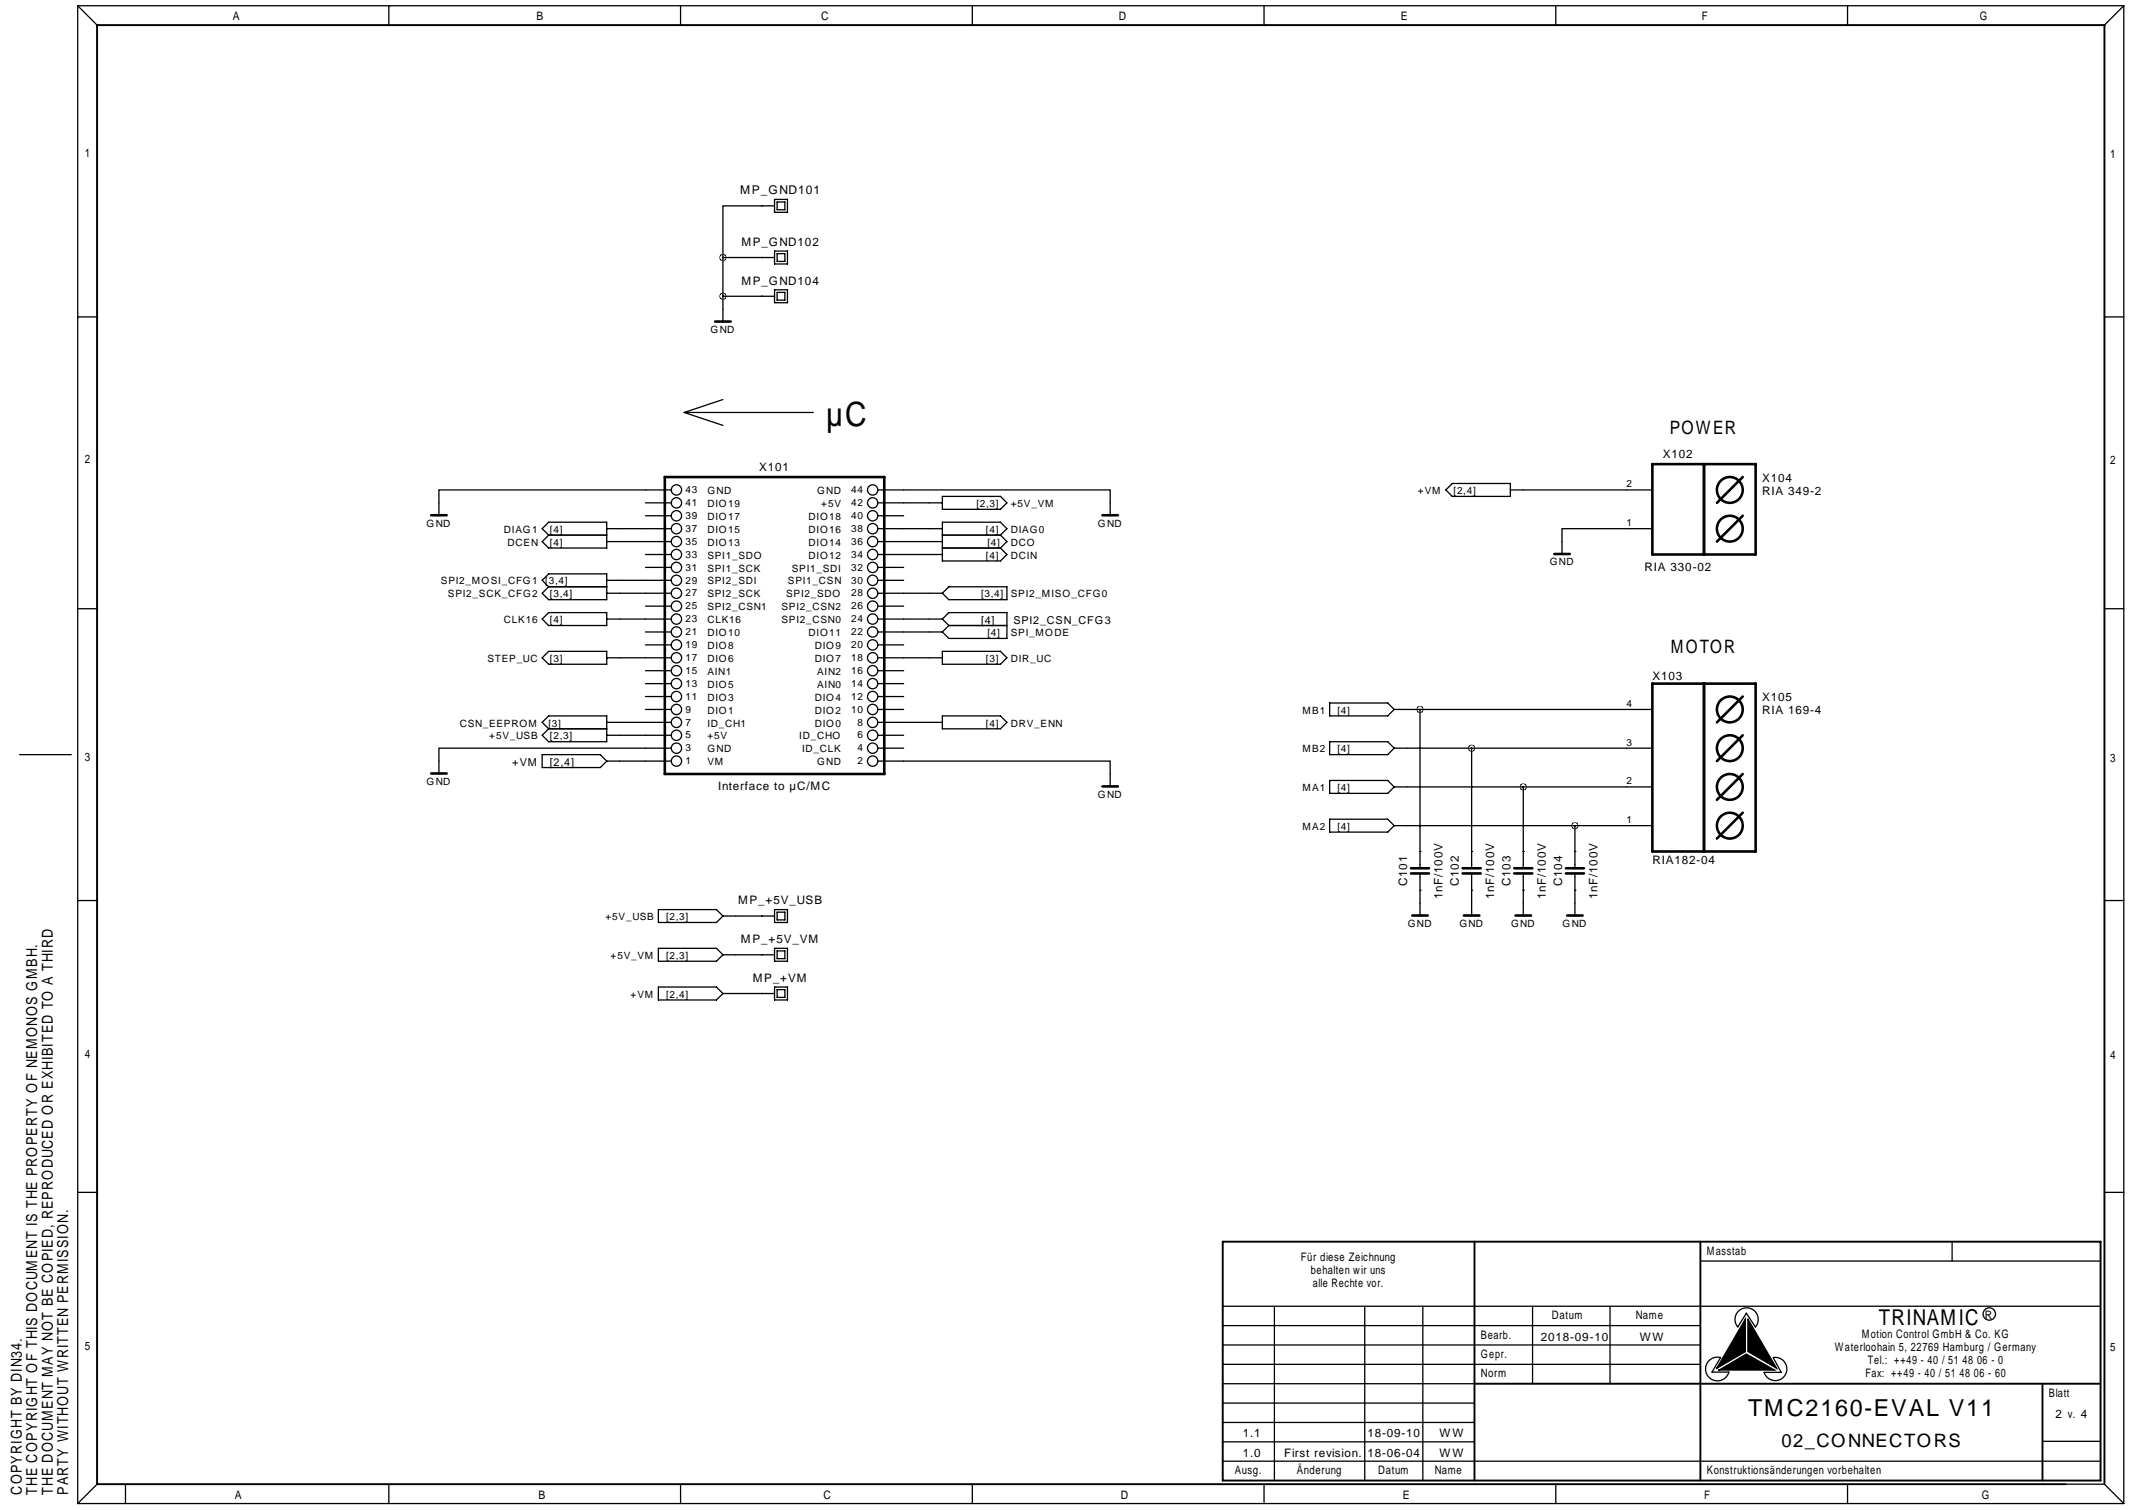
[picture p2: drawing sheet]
<svg xmlns="http://www.w3.org/2000/svg" width="419mm" height="297mm" viewBox="0 0 419 297" stroke-linecap="round" stroke-linejoin="round" font-family="sans-serif">
<g fill="none" stroke="#000" stroke-width=".25">
<path d="M15.3 1.1h402.6M15.3 1.1v294.7M15.3 1.1l3.8 3.8M76.5 1.1v3.8M133.9 1.1v3.8M191.3 1.1v3.8M248.7 1.1v3.8M306.1 1.1v3.8M363.5 1.1v3.8M417.9 1.1l-3.8 3.8M417.9 1.1v294.7M152.4 39.2h2.5v2.6h-2.5z"/>
<path d="M152.9 39.7h1.5v1.6h-1.5zM142.2 50.7h10.2M142.2 58.3h10.2M142.2 50.7v12.7M149.9 50.7h.1M149.9 58.3h.1M149.9 40.5h.1M149.9 40.5h-7.7v10.2M149.9 40.5h2.5M152.4 49.4h2.5v2.5h-2.5zM152.4 57h2.5v2.5h-2.5zM152.9 49.9h1.5v1.5h-1.5z"/>
<path d="M152.9 57.5h1.5v1.5h-1.5zM15.3 62.3h3.8M142.2 78.6l-7.6 2.5M414.1 62.3h3.8M127 98.9h5.1M132.1 96.4h-45.7v5.1M134.6 81.1l7.6 2.6M134.6 81.1h25.4M172.7 96.4h45.7v5.1M172.7 98.9h12.7M185.4 97.6h11.4l1.3 1.3-1.3 1.3h-11.4zM285.8 95.1h11.4v2.5h-11.4l-1.3-1.2z"/>
<path d="M297.2 96.4h27.9M337.8 91.3h5.1M15.3 119.7h3.8M106.7 104l1.2-1.3h11.5v5.1h-11.5l-1.2-1.3 1.2-1.2zM106.7 114.2l1.2-1.3h11.5v5.1h-11.5l-1.2-1.3 1.2-1.3zM107.9 105.3h11.5M107.9 115.4h11.5M119.4 116.7h12.7M119.4 114.2h12.7M119.4 106.5h12.7M119.4 104h12.7M127 119.2h5.1"/>
<path d="M127 111.6h5.1M127 109.1h5.1M127 101.5h5.1M172.7 119.2h5.1M172.7 116.7h12.7M172.7 114.2h5.1M172.7 111.6h5.1M172.7 109.1h12.7M172.7 106.5h12.7M172.7 104h12.7M172.7 101.5h5.1M185.4 105.3h11.4"/>
<path d="M185.4 116.7l1.3-1.3h11.4v2.6h-11.4zM185.4 107.8h11.4M196.8 105.3l1.3-1.3-1.3-1.3h-11.4v7.6h11.4l1.3-1.2-1.3-1.3M196.8 105.3l1.3 1.2-1.3 1.3M325.1 104h-17.8v5.1M414.1 119.7h3.8M106.7 121.8l1.2-1.3h11.5v2.5h-11.5zM106.7 129.4l1.2-1.3h11.5v2.6h-11.5zM119.4 129.4h12.7M119.4 121.8h12.7M127 139.6h5.1M127 137h5.1"/>
<path d="M127 134.5h5.1M127 131.9h5.1M127 126.9h5.1M127 124.3h5.1M172.7 139.6h5.1M172.7 137h5.1M172.7 134.5h5.1M172.7 131.9h5.1M172.7 129.4h12.7M172.7 126.9h5.1M172.7 124.3h12.7M172.7 121.8h12.7"/>
<path d="M185.4 128.1h11.4l1.3 1.3-1.3 1.3h-11.4zM185.4 121.8l1.3-1.3h11.4v5.1h-11.4l-1.3-1.3M185.4 121.8l1.3 1.2M186.7 123h11.4M186.7 123l-1.3 1.3M261.6 138.3h11.4l1.3 1.3-1.3 1.2h-11.4zM274.3 139.6h50.8M279.4 139.6v31.2M337.8 134.5h5.1M3.9 148.4h10.1M106.7 148.4h11.4l1.3 1.3-1.3 1.3h-11.4zM106.7 142.1l1.2-1.3h11.5v5.1h-11.5l-1.2-1.3 1.2-1.2z"/>
<path d="M107.9 143.4h11.5M119.4 149.7h12.7M119.4 144.6h12.7M119.4 142.1h12.7M132.1 147.2h-45.7v5.1M172.7 149.7h45.7v5.1M172.7 147.2h5.1M172.7 144.6h5.1M172.7 142.1h12.7M185.4 140.8h11.4l1.3 1.3-1.3 1.3h-11.4zM261.6 145.9h11.4l1.3 1.3-1.3 1.2h-11.4zM261.6 153.5h11.4l1.3 1.3-1.3 1.3h-11.4z"/>
<path d="M274.3 147.2h50.8M274.3 154.8h50.8M289.6 147.2v23.6M299.7 154.8v16M15.3 177.2h3.8M129.5 178.9h11.5l1.2 1.3-1.2 1.3h-11.5zM152.4 178.9h2.5v2.6h-2.5zM152.9 179.4h1.5v1.6h-1.5zM261.6 161.1h11.4l1.3 1.3-1.3 1.3h-11.4zM274.3 162.4h50.8M279.4 175.1h.1M279.4 167.5h.1"/>
<path d="M279.4 171.8v8.4M289.6 175.1h.1M289.6 167.5h.1M289.6 171.8v8.4M299.7 175.1h.1M299.7 167.5h.1M299.7 171.8v8.4M309.9 175.1h.1M309.9 167.5h.1M309.9 162.4v8.4M309.9 171.8v8.4M414.1 177.2h3.8"/>
<path d="M129.5 186.5h11.5l1.2 1.3-1.2 1.3h-11.5zM129.5 194.2h11.5l1.2 1.2-1.2 1.3h-11.5zM142.2 180.2h10.2M142.2 187.8h10.2M142.2 195.4h10.2M149.9 180.2h.1M149.9 187.8h.1M149.9 195.4h.1M152.4 186.5h2.5v2.6h-2.5zM152.4 194.2h2.5v2.5h-2.5zM152.9 187.1h1.5v1.5h-1.5zM152.9 194.7h1.5v1.5h-1.5z"/>
<path d="M15.3 234.6h3.8M414.1 234.6h3.8M240.6 257h172.7M250.7 257v34.2M268.5 257v34.2M280 257v34.2M301.5 257v15.2M316.8 257v15.2M334.6 248.1h78.7M384.1 244.3v3.8M240.6 260.8h94M240.6 264.6h94"/>
<path d="M240.6 268.4h94M240.6 272.2h49.5M240.6 276h49.5M240.6 279.8h49.5M338.5 267.1l-1.6 2.8h3.3M338.6 267.1a2.34 2.34 0 0 0-2.9 1.6 2.34 2.34 0 0 0 1.6 2.9 2.34 2.34 0 0 0 2.9-1.7M345.4 261l-1.8-2.7-1.7 2.7a2.29 2.29 0 0 1 .2-3.1 2.29 2.29 0 0 1 3.1 0 2.29 2.29 0 0 1 .2 3.1M348.9 267a2.29 2.29 0 0 1 2.6 1.8 2.29 2.29 0 0 1-1.6 2.7 2.29 2.29 0 0 1-2.8-1.5h3.4l-1.6-2.9M15.3 295.8h402.6M19.1 292l-3.8 3.8M24.7 292v3.8M76.5 292v3.8"/>
<path d="M133.9 292v3.8M191.3 292v3.8M240.6 283.6h49.5M240.6 287.4h172.7M248.7 292v3.5M306.1 292v3.8M363.5 292v3.8M401.9 283.5h11.4M406.4 292h7.7l3.8 3.8"/>
<circle cx="133.1" cy="98.9" r="1.02"/>
<circle cx="133.1" cy="96.4" r="1.02"/>
<circle cx="171.7" cy="98.9" r="1.02"/>
<circle cx="171.7" cy="96.4" r="1.02"/>
<circle cx="133.1" cy="106.5" r="1.02"/>
<circle cx="133.1" cy="101.5" r="1.02"/>
<circle cx="133.1" cy="114.2" r="1.02"/>
<circle cx="133.1" cy="104" r="1.02"/>
<circle cx="133.1" cy="116.7" r="1.02"/>
<circle cx="133.1" cy="119.2" r="1.02"/>
<circle cx="133.1" cy="111.6" r="1.02"/>
<circle cx="133.1" cy="109.1" r="1.02"/>
<circle cx="171.7" cy="106.5" r="1.02"/>
<circle cx="171.7" cy="114.2" r="1.02"/>
<circle cx="171.7" cy="116.7" r="1.02"/>
<circle cx="171.7" cy="101.5" r="1.02"/>
<circle cx="171.7" cy="104" r="1.02"/>
<circle cx="171.7" cy="119.2" r="1.02"/>
<circle cx="171.7" cy="109.1" r="1.02"/>
<circle cx="171.7" cy="111.6" r="1.02"/>
<circle cx="133.1" cy="139.6" r="1.02"/>
<circle cx="133.1" cy="124.3" r="1.02"/>
<circle cx="133.1" cy="137" r="1.02"/>
<circle cx="133.1" cy="126.9" r="1.02"/>
<circle cx="133.1" cy="131.9" r="1.02"/>
<circle cx="133.1" cy="121.8" r="1.02"/>
<circle cx="133.1" cy="134.5" r="1.02"/>
<circle cx="133.1" cy="129.4" r="1.02"/>
<circle cx="171.7" cy="124.3" r="1.02"/>
<circle cx="171.7" cy="139.6" r="1.02"/>
<circle cx="171.7" cy="137" r="1.02"/>
<circle cx="171.7" cy="126.9" r="1.02"/>
<circle cx="171.7" cy="131.9" r="1.02"/>
<circle cx="171.7" cy="134.5" r="1.02"/>
<circle cx="171.7" cy="121.8" r="1.02"/>
<circle cx="171.7" cy="129.4" r="1.02"/>
<circle cx="133.1" cy="144.6" r="1.02"/>
<circle cx="133.1" cy="149.7" r="1.02"/>
<circle cx="133.1" cy="147.2" r="1.02"/>
<circle cx="133.1" cy="142.1" r="1.02"/>
<circle cx="171.7" cy="149.7" r="1.02"/>
<circle cx="171.7" cy="144.6" r="1.02"/>
<circle cx="171.7" cy="147.2" r="1.02"/>
<circle cx="171.7" cy="142.1" r="1.02"/>
<circle cx="391.4" cy="258.5" r="1.22"/>
</g>
<path d="M240.6 244.3h172.7v46.9h-172.7zM290.1 244.3v46.9M334.6 244.3v46.9M290.1 272.2h123.2M401.9 272.2v19M406.5 292h-387.4v-287.1h395v287.1" fill="none" stroke="#000" stroke-width=".38"/>
<g fill="none" stroke="#000" stroke-width=".51">
<path d="M140.7 63.3h3.1M130.8 93.8h43.2v58.5h-43.2zM325.1 91.3h20.3v17.8h-20.3zM335.3 91.3v17.8M342.9 93.8l-5.1 5.1M84.8 101.4h3.1M216.9 101.4h3.1M305.8 109h3.1M342.9 101.5l-5.1 5M325.1 134.5h20.3v33h-20.3zM335.3 134.5v33M342.9 137l-5.1 5.1"/>
<path d="M84.8 152.2h3.1M216.9 154.7h3.1M342.9 144.6l-5.1 5.1M342.9 152.3l-5.1 5M342.9 159.9l-5.1 5.1M277.6 171.8h3.6M277.6 170.8h3.6M287.8 171.8h3.5M287.8 170.8h3.5M297.9 171.8h3.6M297.9 170.8h3.6M308.1 171.8h3.6"/>
<path d="M308.1 170.8h3.6M277.9 180.1h3M288 180.1h3.1M298.2 180.1h3M308.4 180.1h3"/>
<circle cx="340.4" cy="96.4" r="2.54"/>
<circle cx="340.4" cy="104" r="2.54"/>
<circle cx="340.4" cy="139.6" r="2.54"/>
<circle cx="340.4" cy="147.2" r="2.54"/>
<circle cx="340.4" cy="154.8" r="2.54"/>
<circle cx="340.4" cy="162.4" r="2.54"/>
</g>
<path d="M343.9 259.5l5.7 9.6-5.7-3.3zM343.4 259.5v6.4l-5.6 3.2zM338.2 269.5l5.4-3.1 5.5 3.1z" fill="#000" stroke="#000" stroke-width=".25"/>
<path d="M142.2 58.3a.05 .05 0 0 0 .1 0 .05 .05 0 0 0-.1 0zM309.8 162.4a.05 .05 0 0 0 .1 0 .05 .05 0 0 0-.1 0zM299.7 154.8a.05 .05 0 0 0 .1 0 .05 .05 0 0 0-.1 0zM289.5 147.2a.05 .05 0 0 0 .1 0 .05 .05 0 0 0-.1 0zM142.2 50.7a.05 .05 0 0 0 .1 0 .05 .05 0 0 0-.1 0z" fill="#000" stroke="#000" stroke-width="1.3"/>
<text font-size="6.6" x="162.6" y="83.9">µC</text>
<text font-size="4.6" x="343.9" y="278.6">TMC2160-EVAL V11</text>
<text font-size="4.3" x="369.7" y="260.7">TRINAMIC</text>
<g font-size="3.6">
<text x="328.6" y="85.4">POWER</text>
<text x="328.8" y="128.5">MOTOR</text>
<text x="350.5" y="284.6">02_CONNECTORS</text>
</g>
<g font-size="3">
<text x="4.3" y="294" transform="rotate(-90 4.3 294)">COPYRIGHT BY DIN34.</text>
<text x="7.3" y="294" transform="rotate(-90 7.3 294)">THE COPYRIGHT OF THIS DOCUMENT IS THE PROPERTY OF NEMONOS GMBH.</text>
<text x="10.4" y="294" transform="rotate(-90 10.4 294)">THE DOCUMENT MAY NOT BE COPIED, REPRODUCED OR EXHIBITED TO A THIRD</text>
<text x="13.4" y="294" transform="rotate(-90 13.4 294)">PARTY WITHOUT WRITTEN PERMISSION.</text>
</g>
<text font-size="2.4" x="145.6" y="38.2">MP_GND101</text>
<g font-size="2.3">
<text x="45.8" y="4">A</text>
<text x="105.6" y="4">B</text>
<text x="161.6" y="4">C</text>
<text x="220.1" y="4">D</text>
<text x="275.6" y="4">E</text>
<text x="334.9" y="4">F</text>
<text x="389.5" y="4">G</text>
<text x="16.7" y="30.8">1</text>
<text x="415.2" y="31">1</text>
<text x="145.9" y="48.4">MP_GND102</text>
<text x="145.9" y="56">MP_GND104</text>
<text x="16.7" y="91.1">2</text>
<text x="149.4" y="92.6">X101</text>
<text x="327.2" y="90">X102</text>
<text x="346.7" y="94.8">X104</text>
<text x="415.2" y="91.3">2</text>
<text x="346.7" y="97.3">RIA 349-2</text>
<text x="323.6" y="112.3">RIA 330-02</text>
<text x="325.1" y="133.9">X103</text>
<text x="346.7" y="138">X105</text>
<text x="346.7" y="140.5">RIA 169-4</text>
<text x="16.7" y="149.7">3</text>
<text x="415.2" y="149.9">3</text>
<text x="141.3" y="155.4">Interface to µC/MC</text>
<text x="325.1" y="170">RIA182-04</text>
<text x="145.2" y="177.9">MP_+5V_USB</text>
<text x="276.9" y="174.4" transform="rotate(-90 276.9 174.4)">C101</text>
<text x="283.9" y="176.9" transform="rotate(-90 283.9 176.9)">1nF/100V</text>
<text x="287" y="174.4" transform="rotate(-90 287 174.4)">C102</text>
<text x="294" y="176.9" transform="rotate(-90 294 176.9)">1nF/100V</text>
<text x="297.2" y="174.4" transform="rotate(-90 297.2 174.4)">C103</text>
<text x="304.2" y="176.9" transform="rotate(-90 304.2 176.9)">1nF/100V</text>
<text x="307.3" y="174.4" transform="rotate(-90 307.3 174.4)">C104</text>
<text x="314.3" y="176.9" transform="rotate(-90 314.3 176.9)">1nF/100V</text>
<text x="145.8" y="185.5">MP_+5V_VM</text>
<text x="148.1" y="193.2">MP_+VM</text>
<text x="16.7" y="208.2">4</text>
<text x="415.2" y="208.4">4</text>
<text x="255.9" y="248.1">Für diese Zeichnung</text>
<text x="257.9" y="250.6">behalten wir uns</text>
<text x="335.8" y="246.8">Masstab</text>
<text x="258.3" y="253.1">alle Rechte vor.</text>
<text x="291.4" y="263.3">Bearb.</text>
<text x="303.2" y="263.7">2018-09-10</text>
<text x="305.4" y="259.5">Datum</text>
<text x="321.9" y="259.5">Name</text>
<text x="322.6" y="263.7">WW</text>
<text x="366.3" y="263.3">Motion Control GmbH &amp; Co. KG</text>
<text x="390.6" y="259.4">R</text>
<text x="16.7" y="265.5">5</text>
<text x="291.4" y="267.1">Gepr.</text>
<text x="361" y="265.8">Waterloohain 5, 22769 Hamburg / Germany</text>
<text x="367.5" y="268.3">Tel.: ++49 - 40 / 51 48 06 - 0</text>
<text x="415.2" y="265.7">5</text>
<text x="291.4" y="270.9">Norm</text>
<text x="367" y="270.9">Fax: ++49 - 40 / 51 48 06 - 60</text>
<text x="403.1" y="274.7">Blatt</text>
<text x="404.5" y="278.9">2 v. 4</text>
<text x="244.6" y="286.6">1.0</text>
<text x="244.6" y="282.8">1.1</text>
<text x="252.7" y="286.6">First revision.</text>
<text x="269.1" y="286.6">18-06-04</text>
<text x="269.1" y="282.8">18-09-10</text>
<text x="283.3" y="286.6">WW</text>
<text x="283.3" y="282.8">WW</text>
<text x="243" y="290">Ausg.</text>
<text x="255.2" y="290">Änderung</text>
<text x="271.2" y="290">Datum</text>
<text x="282.3" y="290">Name</text>
<text x="335.8" y="290">Konstruktionsänderungen vorbehalten</text>
<text x="46.2" y="294.9">A</text>
<text x="106" y="294.9">B</text>
<text x="162" y="294.9">C</text>
<text x="220.5" y="294.9">D</text>
<text x="276" y="294.9">E</text>
<text x="335.3" y="294.9">F</text>
<text x="389.9" y="294.9">G</text>
</g>
<g font-size="2.1">
<text x="193" y="122.7">[4]</text>
<text x="199.4" y="122.7">SPI2_CSN_CFG3</text>
<text x="100.8" y="150.6">+VM</text>
<text x="108.2" y="150.6">[2,4]</text>
</g>
<g font-size="2">
<text x="139.8" y="65.5">GND</text>
<text x="320" y="95.9">2</text>
<text x="134.9" y="99.5">41</text>
<text x="134.9" y="97">43</text>
<text x="139.2" y="99.7">DIO19</text>
<text x="139.2" y="97.2">GND</text>
<text x="160.8" y="97.2">GND</text>
<text x="161.6" y="99.7">+5V</text>
<text x="167.5" y="99.5">42</text>
<text x="167.5" y="97">44</text>
<text x="192.1" y="99.7">[2,3]</text>
<text x="198.9" y="99.7">+5V_VM</text>
<text x="279" y="97.2">+VM</text>
<text x="286" y="97.2">[2,4]</text>
<text x="83.9" y="103.6">GND</text>
<text x="99.2" y="104.8">DIAG1</text>
<text x="99.9" y="107.4">DCEN</text>
<text x="108.2" y="104.8">[4]</text>
<text x="108.2" y="107.4">[4]</text>
<text x="134.9" y="107.2">35</text>
<text x="134.9" y="104.6">37</text>
<text x="134.9" y="102.1">39</text>
<text x="139.2" y="107.4">DIO13</text>
<text x="139.2" y="104.8">DIO15</text>
<text x="139.2" y="102.3">DIO17</text>
<text x="159.1" y="107.4">DIO14</text>
<text x="159.1" y="104.8">DIO16</text>
<text x="159.1" y="102.3">DIO18</text>
<text x="167.5" y="107.2">36</text>
<text x="167.5" y="104.6">38</text>
<text x="167.5" y="102.1">40</text>
<text x="194" y="104.8">[4]</text>
<text x="194.3" y="107.4">[4]</text>
<text x="198.9" y="104.8">DIAG0</text>
<text x="198.9" y="107.4">DCO</text>
<text x="216" y="103.6">GND</text>
<text x="320" y="103.5">1</text>
<text x="134.9" y="112.2">31</text>
<text x="134.9" y="109.7">33</text>
<text x="139.2" y="112.4">SPI1_SCK</text>
<text x="139.2" y="109.9">SPI1_SDO</text>
<text x="155.8" y="112.4">SPI1_SDI</text>
<text x="159.1" y="109.9">DIO12</text>
<text x="167.5" y="112.2">32</text>
<text x="167.5" y="109.7">34</text>
<text x="194" y="109.9">[4]</text>
<text x="198.9" y="109.9">DCIN</text>
<text x="304.9" y="111.2">GND</text>
<text x="86.8" y="115">SPI2_MOSI_CFG1 [3,4]</text>
<text x="88.1" y="117.5">SPI2_SCK_CFG2</text>
<text x="108.2" y="117.5">[3,4]</text>
<text x="134.9" y="119.9">25</text>
<text x="134.9" y="117.3">27</text>
<text x="134.9" y="114.8">29</text>
<text x="139.2" y="117.5">SPI2_SCK</text>
<text x="139.2" y="115">SPI2_SDI</text>
<text x="154.7" y="117.5">SPI2_SDO</text>
<text x="155" y="115">SPI1_CSN</text>
<text x="167.5" y="119.9">26</text>
<text x="167.5" y="117.3">28</text>
<text x="167.5" y="114.8">30</text>
<text x="193" y="117.5">[3,4]</text>
<text x="198.9" y="117.5">SPI2_MISO_CFG0</text>
<text x="99.2" y="122.6">CLK16</text>
<text x="108.2" y="122.6">[4]</text>
<text x="134.9" y="124.9">21</text>
<text x="134.9" y="122.4">23</text>
<text x="139.2" y="125.1">DIO10</text>
<text x="139.2" y="122.6">CLK16</text>
<text x="139.2" y="120.1">SPI2_CSN1</text>
<text x="153.8" y="122.6">SPI2_CSN0</text>
<text x="153.8" y="120.1">SPI2_CSN2</text>
<text x="159.1" y="125.1">DIO11</text>
<text x="167.5" y="124.9">22</text>
<text x="167.5" y="122.4">24</text>
<text x="194.3" y="125.1">[4]</text>
<text x="198.9" y="125.1">SPI_MODE</text>
<text x="95.9" y="130.2">STEP_UC</text>
<text x="108.2" y="130.2">[3]</text>
<text x="134.9" y="130">17</text>
<text x="134.9" y="127.5">19</text>
<text x="139.2" y="130.2">DIO6</text>
<text x="139.2" y="127.7">DIO8</text>
<text x="160.3" y="130.2">DIO7</text>
<text x="160.3" y="127.7">DIO9</text>
<text x="167.5" y="130">18</text>
<text x="167.5" y="127.5">20</text>
<text x="194" y="130.2">[3]</text>
<text x="198.9" y="130.2">DIR_UC</text>
<text x="134.9" y="137.6">11</text>
<text x="134.9" y="135.1">13</text>
<text x="134.9" y="132.6">15</text>
<text x="139.2" y="137.8">DIO3</text>
<text x="139.2" y="135.3">DIO5</text>
<text x="139.2" y="132.8">AIN1</text>
<text x="160.3" y="137.8">DIO4</text>
<text x="160.8" y="135.3">AIN0</text>
<text x="160.8" y="132.8">AIN2</text>
<text x="167.5" y="137.6">12</text>
<text x="167.5" y="135.1">14</text>
<text x="167.5" y="132.6">16</text>
<text x="90.5" y="142.9">CSN_EEPROM</text>
<text x="107.9" y="142.9">[3]</text>
<text x="134.9" y="142.7">7</text>
<text x="134.9" y="140.2">9</text>
<text x="139.2" y="142.9">ID_CH1</text>
<text x="139.2" y="140.4">DIO1</text>
<text x="160.3" y="142.9">DIO0</text>
<text x="160.3" y="140.4">DIO2</text>
<text x="167.5" y="140.2">10</text>
<text x="168.7" y="142.7">8</text>
<text x="194" y="142.9">[4]</text>
<text x="198.9" y="142.9">DRV_ENN</text>
<text x="256.3" y="140.4">MB1</text>
<text x="263.1" y="140.4">[4]</text>
<text x="320" y="139.1">4</text>
<text x="96.3" y="145.5">+5V_USB</text>
<text x="108.2" y="145.5">[2,3]</text>
<text x="134.9" y="147.8">3</text>
<text x="134.9" y="145.3">5</text>
<text x="139.2" y="148">GND</text>
<text x="139.2" y="145.5">+5V</text>
<text x="157.3" y="145.5">ID_CHO</text>
<text x="157.8" y="148">ID_CLK</text>
<text x="168.7" y="147.8">4</text>
<text x="168.7" y="145.3">6</text>
<text x="256.3" y="148">MB2</text>
<text x="263.1" y="148">[4]</text>
<text x="320" y="146.7">3</text>
<text x="83.9" y="154.4">GND</text>
<text x="134.9" y="150.3">1</text>
<text x="139.2" y="150.5">VM</text>
<text x="160.8" y="150.5">GND</text>
<text x="168.7" y="150.3">2</text>
<text x="256.3" y="155.6">MA1</text>
<text x="263.1" y="155.6">[4]</text>
<text x="320" y="154.3">2</text>
<text x="216" y="156.9">GND</text>
<text x="320" y="161.9">1</text>
<text x="256.3" y="163.2">MA2</text>
<text x="263.1" y="163.2">[4]</text>
<text x="119.1" y="181">+5V_USB</text>
<text x="131.1" y="181">[2,3]</text>
<text x="277" y="182.3">GND</text>
<text x="287.1" y="182.3">GND</text>
<text x="297.3" y="182.3">GND</text>
<text x="307.5" y="182.3">GND</text>
<text x="120.1" y="188.6">+5V_VM</text>
<text x="131.1" y="188.6">[2,3]</text>
<text x="124.1" y="196.3">+VM</text>
<text x="131.1" y="196.3">[2,4]</text>
</g>
</svg>
